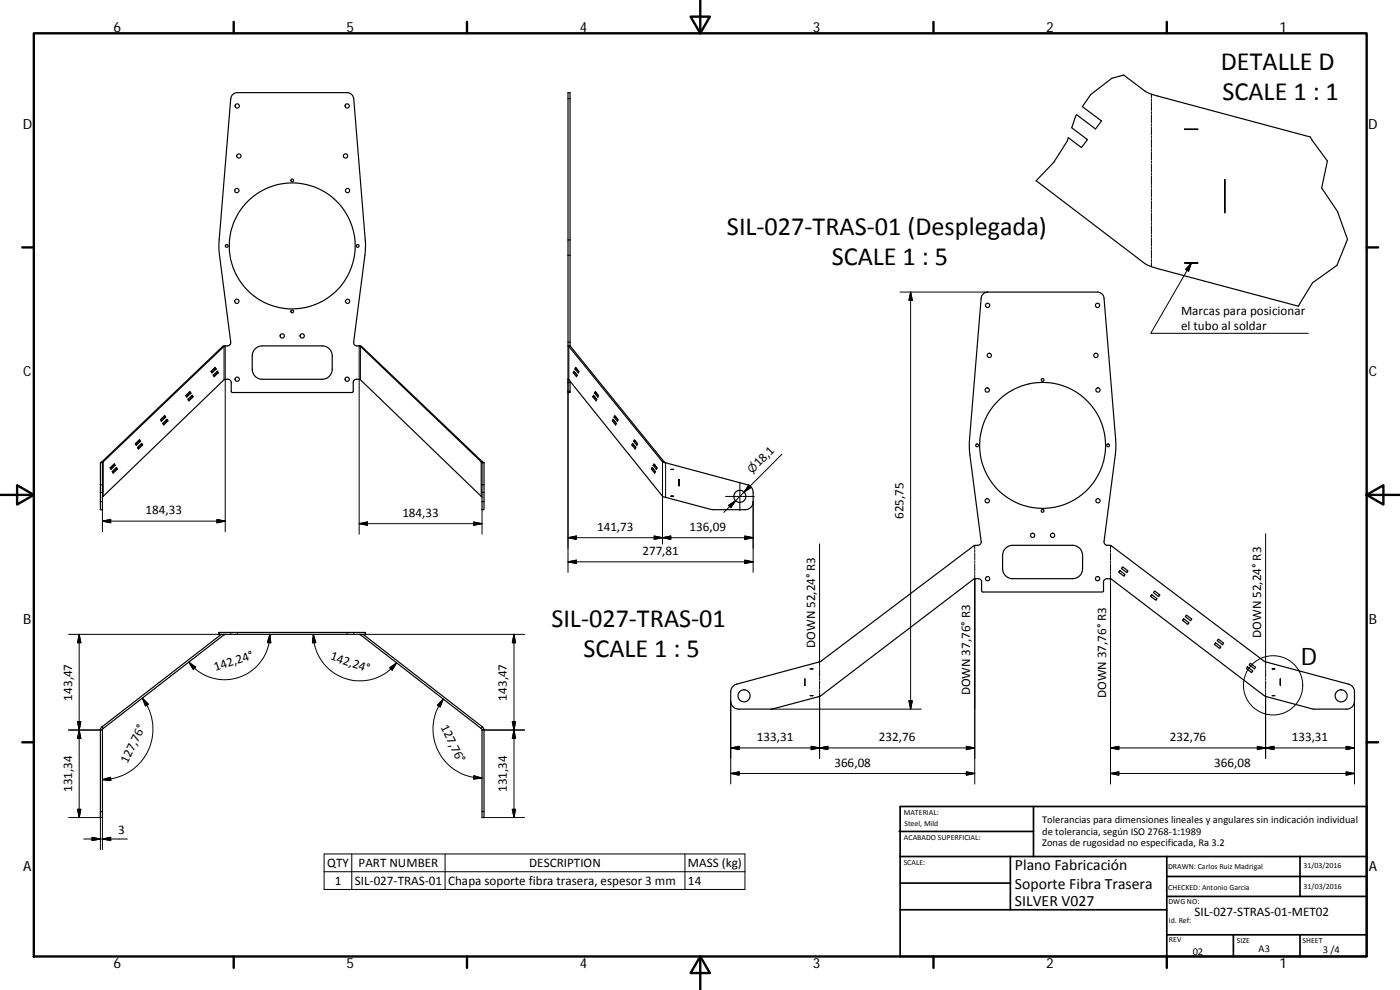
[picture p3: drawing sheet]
<svg xmlns="http://www.w3.org/2000/svg" width="420mm" height="297mm" viewBox="0 0 420 297" stroke-linecap="round" stroke-linejoin="round" font-family="sans-serif">
<g fill="none" stroke="#000" stroke-width=".36">
<path d="M327.4 28.4l6.3-4.9 3.5-1 6.4 4.8 2.9 1.3 46.7 12.5 5.2 7.2-1.7 8.1 4.7 7 3 8.4-3.2 7.8-7.3 5.3-4.2 7-42.2-11.3-2-.6-1.9-.9-32.6-24.9 5.3-5.5 4-6.3 .3-1.1 4 3 1.8-2.4-4.8-3.6 1.5-3.9 5.7 4.3 1.8-2.4-5.8-4.3zM355.5 38.7l4 .1zM367.5 53.8l.1 10.1zM355.5 78.8l4 .1zM295 88.3l.8-.5 .6-.2h33a2 2 0 0 1 1.9 1.9l3.6 44.2-.2 2.8-3.4 26a1.18 1.18 0 0 0 1.7 1.1l.6 .2 45.8 34.6 25.3 6.9a2.35 2.35 0 0 1 1.8 2.3v2.8a2.35 2.35 0 0 1-2.4 2.4h-10l-14.7-4.1-45.8-34.9-.6-.2-1 .1-.7 .5-.1 3.2-.4 .2h-35.8l-.4-.4-.1-3-.7-.5h-1.3l-46.3 35.2-14.5 3.9h-10a2.38 2.38 0 0 1-2.4-2.4v-2.8a2.41 2.41 0 0 1 1.8-2.3l25.1-6.8 46.5-34.9a1.32 1.32 0 0 0 1.8-.8l-3.4-26.3-.2-3.7 3.6-43.3zM55.7 118.7l1.3-1.2 .3 .5-1.3 1.1zM56.4 119.8l1.3-1.2 .2 .5-1.2 1.2zM56.8 117.7l.1 .3M56.9 118l-1 .9M56.9 118h.4M57.4 118.8l.2 .3M57.6 119.1l-1.1 .9"/>
<path d="M57.6 119.1h.3M63.3 111.4l1.3-1.2 .3 .5-1.3 1.2zM64 112.6l1.2-1.2 .3 .4-1.2 1.2zM64.4 110.5l.1 .2M64.5 110.7l-1 1M64.5 110.7h.4M65 111.6l.2 .2M65.2 111.8h.3M65.2 111.8l-1.1 1M66.9 103.9l-36.3 34.7M66.9 103.9h.3M67.2 103.9l-36.2 34.7"/>
<path d="M67.6 103.8l-.7 .1M67.6 103.8l-.4 .1M67.6 103.8a1.16 1.16 0 0 0 1.6-1.1l-3.3-26.1-.2-2.8 3.5-44.2a1.99 1.99 0 0 1 2-1.8h32.9a2.04 2.04 0 0 1 2.1 1.8l3.5 43.3-.2 3.7-3.4 26.1 .1 .4 .5 .6 1.1 .1M76.6 104.7l1-.7 1.1-.2h18a3 3 0 0 1 3 3v4a3 3 0 0 1-3 3h-18a3 3 0 0 1-3-3v-4.4zM107.8 103.8l.7 .1zM108.2 103.9l36.2 34.7M108.5 103.9l36.3 34.7M170.5 113.8l28.4 35.2 14.8 3.9h9.9a2.35 2.35 0 0 0 2.4-2.4v-2.8a2.35 2.35 0 0 0-1.8-2.3l-24.4-6.5M170.5 113.8v4h.6v-3.4M170.7 103.9l28.1 34.7M170.7 103.9h.5M171.1 103.8l.1 .1"/>
<path d="M171.1 103.8v-76h-.6v76l.2 .1M171.1 103.8h-.6v10M171.2 103.9l28.1 34.7M172.1 111.8h.4M172.3 111.4l.9 1.2-.2 .4-.9-1.2zM172.5 111.8l.7 .9M172.6 110.7h.4M172.6 111.7l-.1 .1M172.8 110.2l.9 1.2-.1 .5-1-1.2zM173 110.7l.7 .8M173.1 110.6l-.1 .1M177.9 119.1h.5"/>
<path d="M178.1 118.6l1 1.2-.2 .5-1-1.2zM178.4 119.1l.7 .8M178.4 118h.5M178.4 118.9v.2M178.7 117.5l.9 1.2-.2 .4-1-1.1zM178.9 118l.7 .8M179 117.8l-.1 .2M30.1 138.9v14h.6v-14M30.1 138.9h.6M30.6 138.6h.4M30.6 138.6l-.5 .3M31 138.6l-.3 .3"/>
<path d="M34 139.4l.2 .2M34.2 139.6h.4M34.2 139.6l-1 1M40.6 133.1l1.3-1.2 .3 .5-1.3 1.2zM41.3 134.2l1.2-1.2 .3 .5-1.2 1.2zM41.6 132.1l.2 .3M41.8 132.4h.4M41.8 132.4l-1 1M42.3 133.3l.1 .2M42.4 133.5h.4M42.4 133.5l-1 1M48.2 125.9l1.2-1.2 .3 .5-1.3 1.2z"/>
<path d="M48.8 127l1.3-1.2 .3 .5-1.3 1.2zM49.2 124.9l.2 .3M49.4 125.2l-1.1 1M49.4 125.2h.3M49.9 126l.1 .3M50 126.3l-1 1M50 126.3h.4M144.4 138.6h.4M144.4 138.6l.3 .3M144.7 138.9h.6M144.8 138.6l.5 .3M145.3 138.9v14h-.6v-14"/>
<path d="M183.8 126.3h.4M184 125.8l1 1.2-.2 .5-1-1.2zM184.2 126.3l.7 .8M184.3 125.2h.5M184.3 126.2l-.1 .1M184.5 124.7l1 1.2-.2 .5-1-1.2zM184.8 125.2l.6 .8M184.8 125.1v.1M189.6 133.5h.5M189.9 133l.9 1.2-.2 .5-1-1.2zM190.1 133.5l.7 .9M190.2 132.4h.4"/>
<path d="M190.2 133.4l-.1 .1M190.4 131.9l1 1.2-.3 .5-1-1.2zM190.6 132.4l.7 .8M190.7 132.3l-.1 .1M196 139.6h.5M196.2 139.2l1 1.2-.2 .4-1-1.2zM196.5 139.6l.7 .9M196.6 139.5l-.1 .1M198.8 138.6l1 .3M198.8 138.6h.5M199.3 138.6l.5 .3M30.7 149.2l36.8-35.4h1.1l.7 .5 .1 3.2 .3 .3h36l.3-.4 .1-3.1 .7-.5 1.3 .1 36.6 35.3"/>
<path d="M33 140.4l1.3-1.2 .3 .4-1.3 1.2zM33.7 141.5l1.3-1.2 .2 .4-1.2 1.3zM34.7 140.5l.2 .2M34.9 140.7h.3M34.9 140.7l-1.1 1M195.5 140.7h.5M195.7 140.3l1 1.2-.2 .5-1-1.3zM196 140.7l.7 .9M196 140.6v.1M201.4 140.8l.8 .1zM201.4 148.9h.8zM203.8 143.9v2z"/>
<path d="M301.8 164.5l.9-.6 1.2-.3h18a3 3 0 0 1 3 3v4a2.96 2.96 0 0 1-3 3h-18a3 3 0 0 1-3-3v-4.4l.2-.7zM336.1 171.2l1.6 1.2-.4 .5-1.6-1.2zM336.9 170.1l1.6 1.2-.4 .5-1.6-1.2zM345.7 178.4l1.5 1.2-.3 .5-1.6-1.2zM346.5 177.3l1.6 1.2-.4 .5-1.6-1.2zM65.7 189.8h44v.5h-44zM66.4 190.3l-35.8 27.8M67.2 190.3v.2M67.2 190.5l-36.2 28.1M67.6 190.3l-.4 .2M107.8 190.3h.5M108.2 190.5l36.2 28.1"/>
<path d="M109 190.3l35.8 27.8M355.3 185.7l1.5 1.2-.3 .4-1.6-1.2zM356.1 184.6l1.6 1.1-.4 .5-1.6-1.2zM364.8 192.9l1.6 1.2-.4 .5-1.5-1.2zM365.7 191.8l1.6 1.2-.4 .4-1.6-1.2zM375.2 199l1.6 1.2-.3 .5-1.6-1.2zM30.1 219h.6M30.6 218.1l.4 .5M30.6 218.1l-.5 .9M30.7 219v26.3h-.6v-26.3M31 218.6l-.3 .4M144.4 218.6l.3 .4"/>
<path d="M144.7 219h.6M144.7 219v26.3h.6v-26.3M144.8 218.1l.5 .9M144.8 218.1l-.4 .5M241.5 203.7l.1 2zM243.2 200.7h.1M243.2 208.7h.1M244 200.7h.1M244 208.7h.1M244 208.7h-.8M244 200.7h-.8M374.4 200.1l1.6 1.2-.4 .5-1.6-1.2z"/>
<path d="M381.8 208.7h.8zM381.8 200.7h.8zM384.2 203.7v2z"/>
<circle cx="71.2" cy="31.8" r=".64"/>
<circle cx="104.2" cy="31.8" r=".64"/>
<circle cx="71.1" cy="57.2" r=".64"/>
<circle cx="71.7" cy="46.8" r=".65"/>
<circle cx="87.7" cy="54.1" r=".42"/>
<circle cx="103.7" cy="46.8" r=".65"/>
<circle cx="104.3" cy="57.2" r=".64"/>
<circle cx="68" cy="73.8" r=".42"/>
<circle cx="87.7" cy="73.8" r="18.9"/>
<circle cx="107.3" cy="73.8" r=".42"/>
<circle cx="71.1" cy="90.4" r=".64"/>
<circle cx="87.7" cy="93.4" r=".42"/>
<circle cx="104.3" cy="90.4" r=".64"/>
<circle cx="296.4" cy="91.6" r=".64"/>
<circle cx="329.4" cy="91.6" r=".63"/>
<circle cx="71.2" cy="113.8" r=".65"/>
<circle cx="84.7" cy="100.8" r=".64"/>
<circle cx="90.7" cy="100.8" r=".65"/>
<circle cx="104.2" cy="113.8" r=".64"/>
<circle cx="296.3" cy="117" r=".65"/>
<circle cx="296.9" cy="106.6" r=".65"/>
<circle cx="312.9" cy="114" r=".41"/>
<circle cx="328.9" cy="106.6" r=".65"/>
<circle cx="329.5" cy="117" r=".64"/>
<circle cx="293.3" cy="133.6" r=".42"/>
<circle cx="312.9" cy="133.6" r="18.9"/>
<circle cx="332.6" cy="133.6" r=".42"/>
<circle cx="222" cy="148.9" r="1.81"/>
<circle cx="296.3" cy="150.2" r=".64"/>
<circle cx="312.9" cy="153.3" r=".42"/>
<circle cx="329.5" cy="150.2" r=".64"/>
<circle cx="296.4" cy="173.6" r=".64"/>
<circle cx="309.9" cy="160.6" r=".65"/>
<circle cx="315.9" cy="160.6" r=".65"/>
<circle cx="329.4" cy="173.6" r=".63"/>
<circle cx="223.3" cy="208.8" r="1.81"/>
<circle cx="402.5" cy="208.8" r="1.81"/>
</g>
<g fill="none" stroke="#000" stroke-width=".3">
<path d="M170.5 29.6h.6M345.6 28.3v1.2M345.6 29.8v.6M345.6 30.7v2.5M345.6 33.5v.6M345.6 34.4v2.5M345.6 37.2v.6M345.6 38.1v2.5M345.6 40.9v.6M345.6 41.8v2.5M345.6 44.6v.6M345.6 45.5v2.5"/>
<path d="M345.6 48.3v.6M345.6 49.2v2.5M345.6 52v.6M345.6 52.9v2.5M345.6 55.7v.6M345.6 56.6v2.5M345.6 59.4v.6M170.5 72h.6M170.5 76.6h.6M345.6 60.3v2.5M345.6 63.1v.6M345.6 64v2.5"/>
<path d="M345.6 66.8v.6M345.6 67.7v2.4M345.6 70.5v.6M345.6 71.4v2.5M345.6 74.2v.6M345.6 75.1v2.4M345.6 77.9v.6M345.6 78.8v1.2M357.6 78.9l-12.2 21.1h47.2M357.6 78.9l-.9 2.4-.9-.5zM270.1 87.6h26.3M273.3 87.6v125.2"/>
<path d="M273.3 87.6l.5 2.5h-1zM67.2 103.9v10M67.6 103.8v55.7M107.8 103.8v56.5M108.2 103.9v10M170.5 102.7h.6M170.5 117.4h.6M170.5 114.8h.6M170.5 113.8v57.9M170.7 103.9v10M31 138.6v10.3M144.4 138.6v10.3"/>
<path d="M198.8 138.6v24.6M199.8 138.9v10.3M234.7 136.2l-11.4 11.4M30.1 145.4h.6M30.1 150.5h.6M30.1 147.7h.6M30.7 156.4l2.5-.5v1zM30.7 156.4h36.9M30.7 152.9v6.6M65.1 155.9l2.5 .5-2.5 .5zM107.8 157.1l2.5-.5v1zM107.8 157.1h36.9"/>
<path d="M142.1 156.6l2.6 .5-2.6 .5zM144.7 145.4h.6M144.7 150.5h.6M144.7 147.7h.6M144.7 152.9v7.4M217.7 148.9h8.7M218.6 151.6l2.2-1.4-1.5 2.1zM222 144.6v8.6M223.3 147.6l-6.1 6.1M224.7 145.5l.7 .7-2.1 1.4zM225.1 145.9l-1.8 1.7M226 150.5v21.2"/>
<path d="M170.5 161.3l2.5-.5v1zM170.5 168.6l2.5-.5v1zM170.5 168.6h55.5M170.5 161.3h55.5M196.3 160.8l2.5 .5-2.5 .5zM198.8 161.3l2.5-.5v1zM223.5 160.8l2.5 .5-2.5 .5zM223.5 168.1l2.5 .5-2.5 .5zM246 163.2v36.5M292.5 163.7v1.1M292.5 165v.6M292.5 165.9v2.2"/>
<path d="M292.5 168.4v.6M292.5 169.2v2.3M292.5 171.7v.6M292.5 172.6v62.6M333.3 163.7v1.1M333.3 165v.6M333.3 165.9v2.2M333.3 168.4v.6M333.3 169.2v2.2M333.3 171.7v.6M333.3 172.6v62.6M379.8 160.1v39.6"/>
<path d="M23.8 190.3v55M23.8 190.3l.5 2.5h-1zM56.7 198.7l2 1.5-.7 .7zM65.8 189.8v.5h-45.2M69.2 189.8v.5M71.2 189.8v.5M81 190.3l.3 2.6-1-.1zM81 190.3a13.6 13.6 0 0 1-7.6 12.2 13.5 13.5 0 0 1-15.1-2l-1.6-1.8M94 190.3a14 14 0 0 0 7.4 12.3 13.9 13.9 0 0 0 15.9-1.9l1.7-1.8M94 190.3l.8 2.5-1 .1zM104.1 189.8v.5M106.2 189.8v.5"/>
<path d="M109.6 189.8v.5h47.8M154.3 190.3l.4 2.5h-1zM154.3 190.3v55M20.6 219h9.9M23.3 216.6h1l-.5 2.4zM23.8 219l.5 2.6h-1zM42.7 209.5a15.2 15.2 0 0 1 1.7 15.9 15.2 15.2 0 0 1-13.7 8.5M42.7 209.5l1.8 1.8-.8 .5zM117 200.4l2-1.5-1.3 2.2zM133 209.7a14.7 14.7 0 0 0-.6 17.1 14.8 14.8 0 0 0 12.3 6.7M133 209.7l-.9 2.4-.8-.5zM145.3 219h12.1"/>
<path d="M153.7 216.6h1l-.4 2.4zM154.3 219l.4 2.6h-1zM219.3 210.4v24.8M231.4 212.8h45.1M246 200v.6M246 200.9v2.3M246 203.5v.5M246 204.3v2.4M246 206.9v.6M246 207.8v19.8M272.8 210.3h1l-.5 2.5zM379.8 200v.6"/>
<path d="M379.8 200.9v2.3M379.8 203.5v.5M379.8 204.3v2.4M379.8 206.9v.6M379.8 207.8v19.8M406.5 210.4v24.8M30.7 233.9l2.5-.7 .1 1zM142.2 232.7l2.5 .8-2.6 .2zM219.3 224.4l2.5-.5v1zM219.3 232.1l2.5-.5v1zM219.3 224.4h73.2M219.3 232.1h73.2"/>
<path d="M243.4 223.9l2.6 .5-2.6 .5zM246 224.4l2.5-.5v1zM290 231.6l2.5 .5-2.5 .5zM290 223.9l2.5 .5-2.5 .5zM333.3 224.4l2.5-.5v1zM333.3 232.1l2.5-.5v1zM333.3 224.4h73.2M333.3 232.1h73.2M377.3 223.9l2.5 .5-2.5 .5zM379.8 224.4l2.5-.5v1zM404 223.9l2.5 .5-2.5 .5zM404 231.6l2.5 .5-2.5 .5z"/>
<path d="M20.6 245.3h9.5M23.3 242.8h1l-.5 2.5zM25.1 251.7h13.1M27.6 251.2l2.5 .5-2.5 .5zM30.1 254.9v-11.4h.6v11.4M30.7 251.7l2.5-.5v1zM97.3 256.2h126.3v10.7h-126.3zM105.6 256.2v10.7M133.6 256.2v10.7M144.7 243.5h.6M145.3 245.3h12.1M153.7 242.8h1l-.4 2.5z"/>
<path d="M205.6 256.2v10.7M97.3 261.6h126.3"/>
<circle cx="382.1" cy="205.6" r="8.9"/>
</g>
<g fill="none" stroke="#000" stroke-width=".71">
<path d="M10.1 10h400.1v277h-400.1zM70.1 6.6v3.4M140.2 6.6v3.4M207.3 5h5.8l-2.9 5zM210.2 0v10M280.2 6.6v3.4M350.2 6.6v3.4M6.7 74.2h3.4M410.2 74.2h3.4M.2 148.5h9.9M5.1 145.6l5 2.9-5 2.9zM410.2 148.5l5-2.9v5.8z"/>
<path d="M410.2 148.5h9.9M6.7 222.7h3.4M410.2 222.7h3.4M70.1 287v3.4M140.2 287v3.4M210.2 287l2.9 5h-5.8zM210.2 287v10M280.2 287v3.4M350.2 287v3.4"/>
</g>
<g fill="none" stroke="#000" stroke-width=".51">
<path d="M269.8 249.5h40.4M270.1 257h140.1M270.1 242h140.1v45h-140.1zM303.2 257v16M310.2 242v15M350.2 257v30M390.2 257v12M270.1 273h80.1M270.1 265h33.1M350.2 269h60M350.2 263h60M350.2 280.5h60"/>
<path d="M370.2 280.5v6.5M390.2 280.5v6.5"/>
</g>
<g fill="#000" stroke="#000" stroke-width=".3">
<path d="M273.3 87.6l.5 2.5h-1zM357.6 78.9l-.9 2.4-.9-.5zM30.7 156.4l2.5-.5v1zM65.1 155.9l2.5 .5-2.5 .5zM107.8 157.1l2.5-.5v1zM142.1 156.6l2.6 .5-2.6 .5zM218.6 151.6l2.2-1.4-1.5 2.1zM224.7 145.5l.7 .7-2.1 1.4zM170.5 161.3l2.5-.5v1zM170.5 168.6l2.5-.5v1zM196.3 160.8l2.5 .5-2.5 .5zM198.8 161.3l2.5-.5v1z"/>
<path d="M223.5 160.8l2.5 .5-2.5 .5zM223.5 168.1l2.5 .5-2.5 .5zM23.8 190.3l.5 2.5h-1zM81 190.3l.3 2.6-1-.1zM94 190.3l.8 2.5-1 .1zM154.3 190.3l.4 2.5h-1zM23.3 216.6h1l-.5 2.4zM42.7 209.5l1.8 1.8-.8 .5zM56.7 198.7l2 1.5-.7 .7zM117 200.4l2-1.5-1.3 2.2zM133 209.7l-.9 2.4-.8-.5zM153.7 216.6h1l-.4 2.4z"/>
<path d="M272.8 210.3h1l-.5 2.5zM23.8 219l.5 2.6h-1zM30.7 233.9l2.5-.7 .1 1zM142.2 232.7l2.5 .8-2.6 .2zM154.3 219l.4 2.6h-1zM219.3 224.4l2.5-.5v1zM219.3 232.1l2.5-.5v1zM243.4 223.9l2.6 .5-2.6 .5zM246 224.4l2.5-.5v1zM290 231.6l2.5 .5-2.5 .5zM290 223.9l2.5 .5-2.5 .5zM333.3 224.4l2.5-.5v1z"/>
<path d="M333.3 232.1l2.5-.5v1zM377.3 223.9l2.5 .5-2.5 .5zM379.8 224.4l2.5-.5v1zM404 223.9l2.5 .5-2.5 .5zM404 231.6l2.5 .5-2.5 .5zM23.3 242.8h1l-.5 2.5zM27.6 251.2l2.5 .5-2.5 .5zM30.7 251.7l2.5-.5v1zM153.7 242.8h1l-.4 2.5z"/>
</g>
<g font-size="7.9">
<text x="366.4" y="21">DETALLE D</text>
<text x="366.9" y="30">SCALE 1 : 1</text>
<text x="218.2" y="70.5">SIL‐027‐TRAS‐01 (Desplegada)</text>
<text x="249.6" y="79.5">SCALE 1 : 5</text>
<text x="165.5" y="188.3">SIL‐027‐TRAS‐01</text>
<text x="175.1" y="197.3">SCALE 1 : 5</text>
</g>
<text font-size="7.2" x="390.4" y="199.5">D</text>
<g font-size="4.7">
<text x="304.6" y="261.2">Plano Fabricación</text>
<text x="304.6" y="266.6">Soporte Fibra Trasera</text>
<text x="304.6" y="272">SILVER V027</text>
</g>
<g font-size="4.2">
<text x="34" y="9.6">6</text>
<text x="104" y="9.6">5</text>
<text x="174" y="9.6">4</text>
<text x="244" y="9.6">3</text>
<text x="314" y="9.6">2</text>
<text x="384" y="9.6">1</text>
<text x="6.8" y="38.7">D</text>
<text x="410.6" y="38.7">D</text>
<text x="7" y="112.9">C</text>
<text x="410.8" y="112.9">C</text>
<text x="7" y="187.1">B</text>
<text x="410.8" y="187.1">B</text>
<text x="7" y="261.3">A</text>
<text x="410.8" y="261.3">A</text>
<text x="34" y="290.4">6</text>
<text x="104" y="290.4">5</text>
<text x="174" y="290.4">4</text>
<text x="244" y="290.4">3</text>
<text x="314" y="290.4">2</text>
<text x="384" y="290.4">1</text>
</g>
<g font-size="3.9">
<text x="354.4" y="94.5">Marcas para posicionar</text>
<text x="354.4" y="99">el tubo al soldar</text>
<text x="227.7" y="140.2" transform="rotate(-45 227.7 140.2)">18,1</text>
<text x="43.7" y="154.3">184,33</text>
<text x="120.8" y="155">184,33</text>
<text x="271.2" y="155.7" transform="rotate(-90 271.2 155.7)">625,75</text>
<text x="179.2" y="159.3">141,73</text>
<text x="207" y="159.3">136,09</text>
<text x="192.8" y="166.5">277,81</text>
<text x="378.5" y="191.3" transform="rotate(-90 378.5 191.3)">DOWN 52,24° R3</text>
<text x="98.9" y="197.8" transform="rotate(19 98.9 197.8)">142,24°</text>
<text x="244.6" y="194.4" transform="rotate(-90 244.6 194.4)">DOWN 52,24° R3</text>
<text x="64.7" y="201.4" transform="rotate(-19 64.7 201.4)">142,24°</text>
<text x="291.2" y="208.7" transform="rotate(-90 291.2 208.7)">DOWN 37,76° R3</text>
<text x="331.9" y="209.5" transform="rotate(-90 331.9 209.5)">DOWN 37,76° R3</text>
<text x="21.7" y="210.2" transform="rotate(-90 21.7 210.2)">143,47</text>
<text x="152.2" y="210.2" transform="rotate(-90 152.2 210.2)">143,47</text>
<text x="132.2" y="218" transform="rotate(64 132.2 218)">127,76°</text>
<text x="227.1" y="222.3">133,31</text>
<text x="263.7" y="222.3">232,76</text>
<text x="351.1" y="222.3">232,76</text>
<text x="387.7" y="222.3">133,31</text>
<text x="38.3" y="229.3" transform="rotate(-64 38.3 229.3)">127,76°</text>
<text x="250.4" y="230">366,08</text>
<text x="364.4" y="230">366,08</text>
<text x="21.7" y="237.6" transform="rotate(-90 21.7 237.6)">131,34</text>
<text x="152.2" y="237.6" transform="rotate(-90 152.2 237.6)">131,34</text>
<text x="35.5" y="250.1">3</text>
<text x="98.2" y="260.1">QTY</text>
<text x="107.6" y="260.1">PART NUMBER</text>
<text x="158.8" y="260.1">DESCRIPTION</text>
<text x="206.5" y="260.2">MASS (kg)</text>
<text x="100.4" y="265.5">1</text>
<text x="106.5" y="265.5">SIL‐027‐TRAS‐01</text>
<text x="134.5" y="265.5">Chapa soporte fibra trasera, espesor 3 mm</text>
<text x="206.5" y="265.5">14</text>
<text x="358.5" y="274.9">SIL‐027‐STRAS‐01‐MET02</text>
</g>
<text font-size="3.3" x="225.8" y="142.2" transform="rotate(-45 225.8 142.2)">⌀</text>
<g font-size="3.1">
<text x="312.8" y="246.8">Tolerancias para dimensiones lineales y angulares sin indicación individual</text>
<text x="312.8" y="250.4">de tolerancia, según ISO 2768‐1:1989</text>
<text x="312.8" y="254">Zonas de rugosidad no especificada, Ra 3.2</text>
<text x="357.9" y="286.4">02</text>
<text x="377.7" y="285.6">A3</text>
<text x="397" y="285.9">3 /4</text>
</g>
<g font-size="2.4">
<text x="271.2" y="244.4">MATERIAL:</text>
<text x="271.3" y="251.9">ACABADO SUPERFICIAL:</text>
<text x="271.4" y="247.9">Steel, Mild</text>
<text x="271.2" y="259.7">SCALE:</text>
<text x="350.6" y="260.8">DRAWN: Carlos Ruiz Madrigal</text>
<text x="391.2" y="260.6">31/03/2016</text>
<text x="350.6" y="267">CHECKED: Antonio Garcia</text>
<text x="391.2" y="266.6">31/03/2016</text>
<text x="350.7" y="271.4">DWG NO:</text>
<text x="350.8" y="276.8">Id. Ref:</text>
<text x="350.8" y="282.8">REV</text>
<text x="371.2" y="282.9">SIZE</text>
<text x="390.9" y="282.9">SHEET</text>
</g>
</svg>
